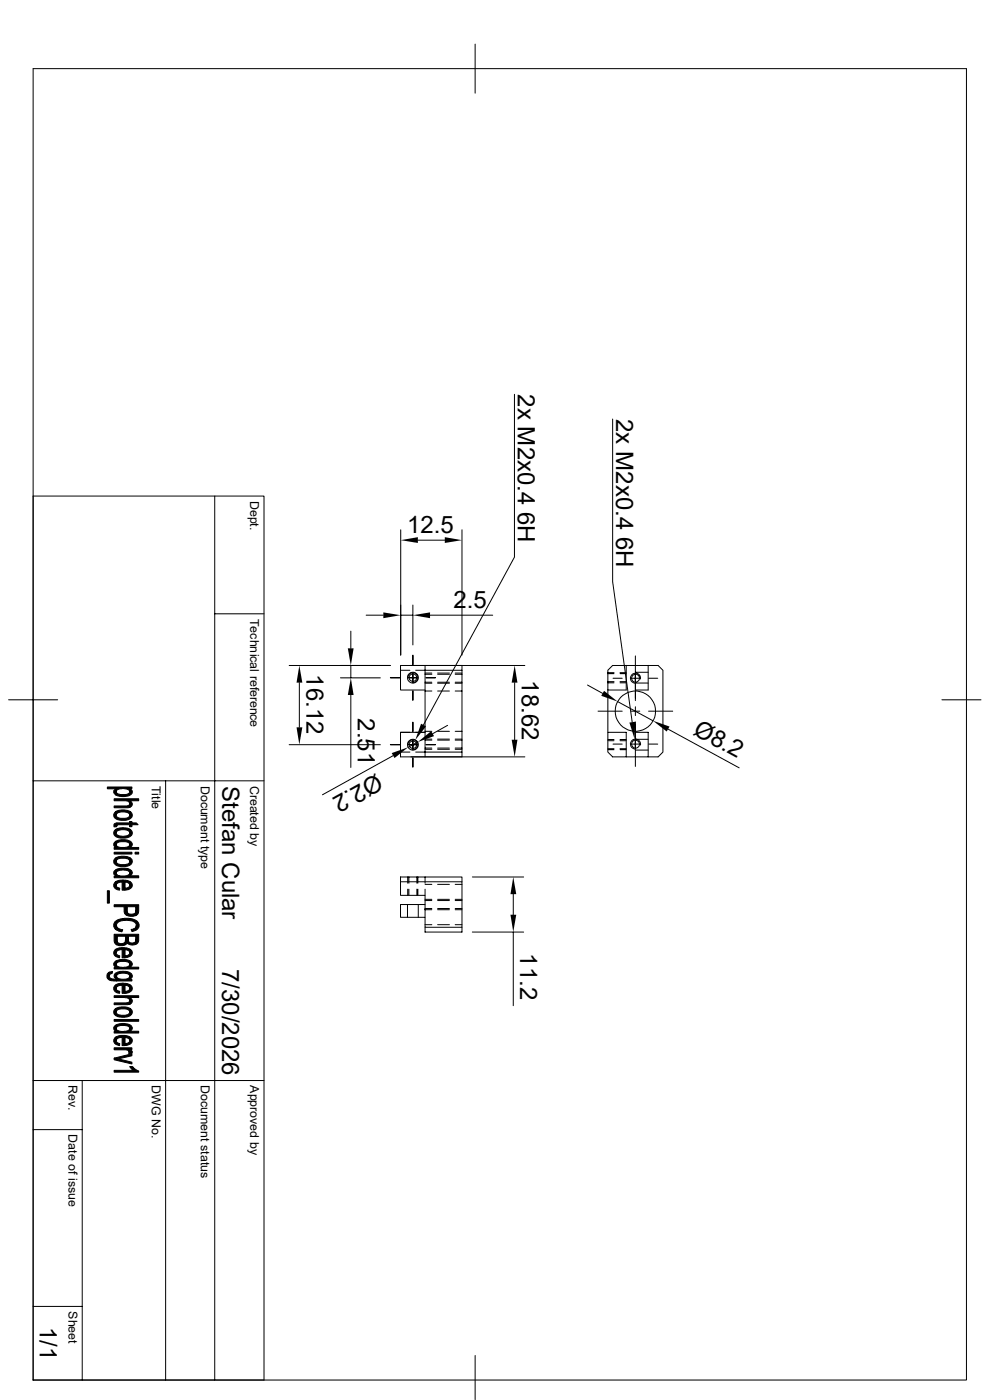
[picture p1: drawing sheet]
<svg xmlns="http://www.w3.org/2000/svg" width="210mm" height="297mm" viewBox="0 0 210 297" stroke-linecap="round" stroke-linejoin="round" font-family="sans-serif">
<g fill="none" stroke="#000" stroke-width=".21">
<path d="M7 14.6h198v278.2h-198zM100.8 9.4v10.4M109.1 83.7v34.5l-19.3 35.6M130 88.9v34.5l4.1 29.8M7 105.2h49v187.6h-49M45.6 105.2v187.6M85 112.4v26.6M88.6 114.6h5.8M98 112.4v26.6M45.6 130.2h10.4M74.4 133.9v3.6M77.7 130.5h3.6"/>
<path d="M85 130.5h2.6M87.6 128.4v8.4M87.6 139v2M91.2 130.5h13.3M134.8 139.1v2M1.8 148.5h10.4M61.3 141.2h21.5M61.3 158h19.4M63.5 144.8v9.5M72.2 143.8h8.5M74.4 141.2v2.6M74.4 147.4v15.4"/>
<path d="M82.8 158h2M82.8 143.8h2M85 159.6h2M85 142.2h2M85 155.4h2M86.5 143.6a1.06 1.06 0 0 1 1.2-.9 1.06 1.06 0 0 1 .9 1.2 1.06 1.06 0 0 1-1.2 .9M86.5 157.8a1.06 1.06 0 0 1 1.2-.8 1.06 1.06 0 0 1 .9 1.2 1.06 1.06 0 0 1-1.2 .8M86.7 143.8h1.8M86.7 158h1.8M87.2 141.2h24.1M87.6 142.8v1.9M87.6 146.6v2"/>
<path d="M87.6 153.2v2M87.6 157.1v1.8M88.2 142.2h9.8v17.4M88.2 155.4h2h-5.2v5.2h13v-1h-9.8M88.6 157.4l-2 1.1M90.2 141.2v19.4M90.2 155.2h1.4M90.2 146.6h1.4M90.2 144.7h1.4M90.2 143h1.4M90.2 158.7h1.4M90.2 157h1.4"/>
<path d="M90.2 144.9h1.4M90.2 142.8h1.4M90.2 159h1.4M90.2 156.8h1.4M90.4 143.8h1.9M90.4 158h2M90.4 143.8h2M92.8 155.2h2.5M92.8 146.6h2.5M92.8 144.7h2.5M92.8 143h2.5M92.8 158.7h2.5"/>
<path d="M92.8 157h2.5M92.8 144.9h2.5M92.8 142.8h2.5M92.8 159h2.5M92.8 156.8h2.5M95 153.9l-3.2 1.8M96.6 155.2h1.4M96.6 146.6h1.4M96.6 144.7h1.4M96.6 143h1.4M96.6 158.7h1.4M96.6 157h1.4"/>
<path d="M96.6 144.9h1.4M96.6 142.8h1.4M96.6 159h1.4M96.6 156.8h1.4M98 142.2v-1h-13v5.2h5.2M109.2 144.8v12.1M124.6 145.3l3.2 1.8M126.9 150.9h5.1M128.9 146.4v9M128.9 142.9h1.4M128.9 144.6h1.4M128.9 157.1h1.4"/>
<path d="M128.9 158.8h1.4M128.9 144.9h1.4M128.9 142.7h1.4M128.9 156.9h1.4M128.9 159h1.4M130 157.9h2M130 143.9h2M131 148.8l7.5 4.1M131.5 142.9h1.3M131.5 144.6h1.3M131.5 157.1h1.3M131.5 158.8h1.3"/>
<path d="M131.5 144.9h1.3M131.5 142.7h1.3M131.5 156.9h1.3M131.5 159h1.3M132.8 141.2h6.8l1 1v17.4l-1 1h-4.8M132.8 141.2h-2.8l-1.1 1v4.2M132.8 141.2v5.2h-3.9M133.9 157.9h1.8M133.9 143.9h1.8M133.9 150.9h1.8M134.8 141.2v5.2h2.7v-5.2M134.8 142.8a1.05 1.05 0 0 1 1 1.3"/>
<path d="M134.8 156.8h2.7M134.8 159.1h2.7M134.8 144.9h2.7M134.8 142.6h2.7M134.8 143v5.6M134.8 149.9v1.9M134.8 153.2v5.6M134.8 142.8a1.07 1.07 0 0 0-1.1 1 1.07 1.07 0 0 0 .9 1.1M134.8 156.8a1.05 1.05 0 0 1 1 1.3M134.8 156.8a1.07 1.07 0 0 0-1.1 1 1.07 1.07 0 0 0 .9 1.1M137.6 157.9h1.9M137.6 143.9h1.9"/>
<path d="M137.6 150.9h5.1M141.7 154.7l15.1 8.2M199.8 148.5h8.3M7 165.7h49M35.1 165.7v127.1M83.4 160.3l-15 8.3M87.2 160.6h24.1M87.6 160.8v2M132.8 160.6h-2.8l-1.1-1v-4.2h3.9v5.2h2M134.8 160.7v1.9M134.8 160.6v-5.2h2.7v5.2M85 187.1v-1h13v1"/>
<path d="M85 187.1h13v9.6h-7.8v-2.1h-5.2v-2.7h5.2v-2h-5.2zM86.4 191.9v2.7M86.5 186.1v1.3M86.5 188.6v1.3M86.7 186.1v1.3M86.7 188.6v1.3M88.4 186.1v1.3M88.4 188.6v1.3M88.6 186.1v1.3M88.6 188.6v1.3M88.7 191.9v2.7M90.2 191.9v1.1"/>
<path d="M90.2 196.7v1h7.8v-1M90.2 186.1v1.3M90.2 188.6v1.3M90.2 193v1.6M90.2 196.2h1.4M90.2 187.6h1.4M90.2 192.7h1.4M90.2 191.1h1.4M90.2 193h1.4M90.2 190.8h1.4M92.8 196.2h2.5M92.8 187.6h2.5"/>
<path d="M92.8 192.7h2.5M92.8 191.1h2.5M92.8 193h2.5M92.8 190.8h2.5M96.6 196.2h1.4M96.6 187.6h1.4M96.6 192.7h1.4M96.6 191.1h1.4M96.6 193h1.4M96.6 190.8h1.4M100.2 197.7h10.9M100.2 186.1h10.9"/>
<path d="M108.9 189.7v4.4M108.9 197.7v15.7M7 239.6h10.4M7 229.2h49M17.4 229.2v63.6M7 277.2h10.4M100.8 287.6v9.3"/>
<circle cx="87.6" cy="143.8" r="1.15"/>
<circle cx="87.6" cy="158" r="1.15"/>
<circle cx="87.6" cy="158" r=".79"/>
<circle cx="87.6" cy="143.8" r=".79"/>
<circle cx="134.8" cy="157.9" r=".85"/>
<circle cx="134.8" cy="150.9" r="4.3"/>
<circle cx="134.8" cy="143.9" r=".84"/>
</g>
<g fill="#000" stroke="#000" stroke-width=".21">
<path d="M24.3 167.5l.3-.2v1.4l-.5-.6v-.3z" fill-rule="evenodd"/>
<path d="M24.3 178.6l.3-.2 .1 1.4-.6-.5z" fill-rule="evenodd"/>
<path d="M24.3 174.8l.5-.2v.8h-.6z" fill-rule="evenodd"/>
<path d="M24.2 171h2.7l.5-.2 .1-.3v.8l-.3 .1h-3z" fill-rule="evenodd"/>
<path d="M24.6 172.1h.1a3.7 3.7 0 0 1 2.8 0v.8a1.12 1.12 0 0 0-1.4-.6 1.14 1.14 0 0 0-1.5 .6z" fill-rule="evenodd"/>
<path d="M24.7 175.9l.5-.2a4 4 0 0 1 2.3 .2v.8a1.3 1.3 0 0 0-1.6-.7l-.9 .2-.4 .5z" fill-rule="evenodd"/>
<path d="M27.5 167.3l.1 .1v.6z" fill-rule="evenodd"/>
<path d="M22.8 167h5.2v.3h-.5v.4a2.32 2.32 0 0 0-2.9 .2v.8v-1.4h-1.8z" fill-rule="evenodd"/>
<path d="M24.6 167.9a1.81 1.81 0 0 0 2.2 .6l.7-.3 .1-.8a.75 .75 0 0 1 .5 .8 .75 .75 0 0 1-.8 .6l-.6 .2a3.5 3.5 0 0 1-2.1-.3z" fill-rule="evenodd"/>
<path d="M27.6 169.9a.73 .73 0 0 1 .5 .7 .73 .73 0 0 1-.6 .7z" fill-rule="evenodd"/>
<path d="M24.4 172.3l.2-.2v.8a1.29 1.29 0 0 0 1.7 .7h.5l.6-.4 .1-1.1a.97 .97 0 0 1 .5 1.1 .97 .97 0 0 1-1 .7l-.1 .1a2.33 2.33 0 0 1-2.8-.9v-.3z" fill-rule="evenodd"/>
<path d="M24.4 176.1l.2-.2v.8a1.67 1.67 0 0 0 2.2 .6l.7-.5v-.9a.97 .97 0 0 1 .5 1.1 .97 .97 0 0 1-1 .7l-.2 .1a2.19 2.19 0 0 1-2.7-.9v-.4z" fill-rule="evenodd"/>
<path d="M24.6 178.4l1.1-.3a2.02 2.02 0 0 1 2.4 1l-.2 .4-.3 .3-.1-.6a1.32 1.32 0 0 0-1.6-.6l-.9 .1-.4 .5z" fill-rule="evenodd"/>
<path d="M24.8 174.6h2.7v-.3h.5v.3h.9l.4 .4h-1.3v.4h-.5v-.4h-2.4h-.3v.2z" fill-rule="evenodd"/>
<path d="M24.2 169.5h5.2v.4h-1.8l-.1 1.4v-.9l-.3-.4-.5-.1h-2.5z" fill-rule="evenodd"/>
<path d="M22.8 189h.4v2.6h-.4z" fill-rule="evenodd"/>
<path d="M24.3 184.7l.3-.2 .1 1.3-.6-.4z" fill-rule="evenodd"/>
<path d="M24.4 187.2l.2-.2v.9l.3 .4 .5 .1v.4a1.01 1.01 0 0 1-1.1-.5 1.01 1.01 0 0 1 .1-1.1z" fill-rule="evenodd"/>
<path d="M24.7 196.3a1.14 1.14 0 0 0 1.3 .9l-.1 .5-1.2-.4z" fill-rule="evenodd"/>
<path d="M24.6 181.9l.7-.2a3.3 3.3 0 0 1 2.2 .2v.9a1.39 1.39 0 0 0-1.8-.7l-.9 .3-.2 .4z" fill-rule="evenodd"/>
<path d="M24.6 187a3.6 3.6 0 0 1 2.9 0v.8l-.2-.5-.8-.1v1.6h-.6v-1.7l-.9 .2-.4 .5z" fill-rule="evenodd"/>
<path d="M24.2 180.8h3.8v.4h-3.8z" fill-rule="evenodd"/>
<path d="M24.4 182.1l.2-.2v.9a1.29 1.29 0 0 0 1.7 .6l.7-.1 .4-.3 .1-1.1a.98 .98 0 0 1 .5 1.2 .98 .98 0 0 1-1.1 .7 2.25 2.25 0 0 1-2.8-.9l.1-.4z" fill-rule="evenodd"/>
<path d="M24.6 184.5a3 3 0 0 1 3.4 .4l.1 .4-.2 .2-.3 .3-.1-.6a1.42 1.42 0 0 0-1.8-.6l-.8 .2-.3 .4z" fill-rule="evenodd"/>
<path d="M26.5 187.2v1.2h.3l.6-.3 .1-1.1a.94 .94 0 0 1 .5 1.1 .94 .94 0 0 1-1 .7h-.5z" fill-rule="evenodd"/>
<path d="M26.9 192.4v.9a1.07 1.07 0 0 0 1.9 .2v-.3v1a2.59 2.59 0 0 1-1.9 0z" fill-rule="evenodd"/>
<path d="M27.8 197.2l.9-.3 .2-.6-.1 1.1-.8 .2z" fill-rule="evenodd"/>
<path d="M24.2 179.8h.5v-.4a2.55 2.55 0 0 0 2.7 0l.1-.2 .1 .6h1.8v.4h-5.2z" fill-rule="evenodd"/>
<path d="M24.2 185.8h.5v-.4a2.33 2.33 0 0 0 2.8 0v-.2l.1 .6h1.8v.4h-5.2z" fill-rule="evenodd"/>
<path d="M24.2 191.9h5.2v1.7l-.6 .6v-1.8h-1.9v1.8l-.5-.4-.1-1.4h-2.1z" fill-rule="evenodd"/>
<path d="M24.2 198.2h5.2v1.6l-.6 .5v-1.7h-1.6l-.1 1.6-.1-.2-.4 .4v-1.8h-1.8v1.8l-.5-.3-.1-.4z" fill-rule="evenodd"/>
<path d="M28.7 180.8h.7v.4h-.7z" fill-rule="evenodd"/>
<path d="M24.4 195.5a4.2 4.2 0 0 1 4.9 .1 1.03 1.03 0 0 1-.4 1.7v-1a1.44 1.44 0 0 0-1.8-1l-.2-.1a2.07 2.07 0 0 0-2.2 1l-.1 1a1.14 1.14 0 0 1-.2-1.7z" fill-rule="evenodd"/>
<path d="M23.2 206.2l.7-.1-.1 .4-.4 .1-.2 .5z" fill-rule="evenodd"/>
<path d="M24.2 216.3h5.2v.4h-5.2z" fill-rule="evenodd"/>
<path d="M24.3 204l.3-.2 .1 1.4-.6-.5z" fill-rule="evenodd"/>
<path d="M24.3 217.6l.3-.2 .1 1.4-.6-.5z" fill-rule="evenodd"/>
<path d="M22.8 206.6l.4-.4v.9a1.16 1.16 0 0 0 1.5 .6v.4a1.77 1.77 0 0 1-2-.8z" fill-rule="evenodd"/>
<path d="M24.3 201.5l.3-.2v1l.3 .3 .5 .2v.4a1.05 1.05 0 0 1-1.1-.5 1.05 1.05 0 0 1 0-1.2z" fill-rule="evenodd"/>
<path d="M24.4 209l.2-.1v.9l.3 .3 .5 .2v.4a1.01 1.01 0 0 1-1.1-.5 1.01 1.01 0 0 1 .1-1.2z" fill-rule="evenodd"/>
<path d="M24.8 198.6v.8a.92 .92 0 0 0 1 .8 .92 .92 0 0 0 .8-.9v1.1l-.1 .1-1.2 .1-.5-.2z" fill-rule="evenodd"/>
<path d="M24.6 201.3h.1a3.7 3.7 0 0 1 2.8 0v.8l-.2-.4-.8-.2v1.7h-.6v-1.7l-.9 .1-.4 .5z" fill-rule="evenodd"/>
<path d="M24.7 208.8h.1a3.4 3.4 0 0 1 2.7 .1v.8v-.3l-.4-.2-.6-.2v1.7h-.6v-1.7l-.9 .2-.4 .5z" fill-rule="evenodd"/>
<path d="M24.2 212.8l2.9-.1 .3-.2 .1-.2v.8h-.4h-2.9z" fill-rule="evenodd"/>
<path d="M24.6 213.9l.8-.2a3.1 3.1 0 0 1 2.1 .2v.8a1.39 1.39 0 0 0-1.8-.7l-.9 .3-.2 .4z" fill-rule="evenodd"/>
<path d="M24.6 220a3.6 3.6 0 0 1 2.9 0v.8l-.2-.5-.8-.2v1.7h-.6v-1.7l-.9 .2-.4 .5z" fill-rule="evenodd"/>
<path d="M27.5 207.1v.7z" fill-rule="evenodd"/>
<path d="M24.7 207.1a1.61 1.61 0 0 0 2.1 .6l.6-.3 .1-.2v.6h.5v.3h-3.3z" fill-rule="evenodd"/>
<path d="M26.5 201.5v1.3h.1l.8-.4 .1-1.1a.94 .94 0 0 1 .5 1.1 .94 .94 0 0 1-1 .7l-.5 .1z" fill-rule="evenodd"/>
<path d="M24.6 203.8l1.1-.2a1.94 1.94 0 0 1 2.4 .9l-.2 .4-.3 .3-.1-.6a1.27 1.27 0 0 0-1.6-.6l-.9 .1-.4 .5z" fill-rule="evenodd"/>
<path d="M24.5 206.5a3.2 3.2 0 0 1 3.4 .2l.1 .6-.4 .4-.1-.6a1.67 1.67 0 0 0-2.1-.6l-.3 .1-.4 .4v1.1v-.4a.72 .72 0 0 1-.2-1.2z" fill-rule="evenodd"/>
<path d="M26.5 209v1.4l.9-.4 .1-1.1a.92 .92 0 0 1 .5 1.1 .92 .92 0 0 1-1 .7h-.5z" fill-rule="evenodd"/>
<path d="M27.6 211.6a.75 .75 0 0 1 .5 .8 .75 .75 0 0 1-.6 .7z" fill-rule="evenodd"/>
<path d="M24.4 214l.2-.1v.8a1.29 1.29 0 0 0 1.7 .7l.7-.1 .4-.3 .1-1.1a.97 .97 0 0 1 .5 1.2 .97 .97 0 0 1-1.1 .6l-.1 .1a2.27 2.27 0 0 1-2.6-.8l-.1-.5z" fill-rule="evenodd"/>
<path d="M24.6 217.4l1.3-.3a1.95 1.95 0 0 1 2.2 1l-.2 .4-.3 .3-.1-.6a1.27 1.27 0 0 0-1.6-.6l-.9 .1-.4 .5z" fill-rule="evenodd"/>
<path d="M27.2 198.6v.7a.78 .78 0 0 0 .8 .8 .78 .78 0 0 0 .8-.8v1.1l-.6 .1-.7-.1-.4-.2z" fill-rule="evenodd"/>
<path d="M24.2 205.2h.5v-.4a2.22 2.22 0 0 0 2.8-.1l.1 .5h1.8v.4h-5.2z" fill-rule="evenodd"/>
<path d="M24.2 211.2h5.2v.4h-1.8l-.1 1.5v-.9l-.2-.4-.9-.2h-2.2z" fill-rule="evenodd"/>
<path d="M24.2 218.8h.5v-.4a2.22 2.22 0 0 0 2.8-.1l.1 .5h1.8v.4h-5.2z" fill-rule="evenodd"/>
<path d="M24.3 220.2l.3-.2v.9l.3 .3 .5 .2v.4a1.05 1.05 0 0 1-1.1-.5 1.05 1.05 0 0 1 0-1.1z" fill-rule="evenodd"/>
<path d="M24.2 222.3h3.8v.4h-.6v.4l-.2-.3-.5-.1h-2.5z" fill-rule="evenodd"/>
<path d="M24.2 224.5l3.8 .8v.4l-3.8-.9z" fill-rule="evenodd"/>
<path d="M24.2 224.5l3.8-.9v.4l-3 .7z" fill-rule="evenodd"/>
<path d="M26.5 220.1v1.3h.1l.8-.3 .1-1.1a.94 .94 0 0 1 .5 1.1 .94 .94 0 0 1-1 .6l-.5 .1z" fill-rule="evenodd"/>
<path d="M27.4 222.7l.3 .1a.43 .43 0 0 1 .4 .3 .43 .43 0 0 1-.2 .5l-.6-.2z" fill-rule="evenodd"/>
<path d="M27.5 226.3h.6l.2 .1v.7z" fill-rule="evenodd"/>
<path d="M24.2 227.1h4.1v-.6l1.1 .7v.3h-5.2z" fill-rule="evenodd"/>
</g>
<g fill="#000">
<path d="M85 114.6l3.6-.6v1.2zM94.4 114l3.6 .6-3.6 .6zM73.8 137.5h1.2l-.6 3.7zM81.3 129.9l3.7 .6-3.7 .6zM87.6 130.5l3.6-.6v1.2zM63.5 141.2l.6 3.6h-1.2zM62.9 154.3h1.2l-.6 3.7zM74.4 143.8l.6 3.6h-1.2zM89.3 153.5l1.1 .6-2.3 2.9zM88.6 157.4l2.9-2.3 .6 1.1zM109.2 141.2l.6 3.6h-1.3zM108.5 156.9h1.3l-.6 3.7z"/>
<path d="M128.1 146.6l2.9 2.2-3.4-1.2zM133.5 153.3l1.2-.2-.1 3.7zM138.5 152.9l3.5 1.2-.6 1.1zM83.1 159.8l3.5-1.3-2.9 2.3zM108.9 186.1l.6 3.6h-1.2zM108.3 194.1h1.2l-.6 3.6z"/>
</g>
<g font-size="5.1">
<text x="109.9" y="83.7" transform="rotate(90 109.9 83.7)">2x M2x0.4 6H</text>
<text x="130.7" y="88.9" transform="rotate(90 130.7 88.9)">2x M2x0.4 6H</text>
<text x="86.4" y="113.1">12.5</text>
<text x="96.2" y="129">2.5</text>
<text x="65" y="143" transform="rotate(90 65 143)">16.12</text>
<text x="110.7" y="144.4" transform="rotate(90 110.7 144.4)">18.62</text>
<text x="75.9" y="152.4" transform="rotate(90 75.9 152.4)">2.51</text>
<text x="146.8" y="155.6" transform="rotate(29 146.8 155.6)">Ø8.2</text>
<text x="47.1" y="166.7" transform="rotate(90 47.1 166.7)">Stefan Cular</text>
<text x="79.9" y="164.1" transform="rotate(151 79.9 164.1)">Ø2.2</text>
<text x="110.4" y="202.3" transform="rotate(90 110.4 202.3)">11.2</text>
<text x="47.1" y="205.5" transform="rotate(90 47.1 205.5)">7/30/2026</text>
<text x="8.4" y="281.4" transform="rotate(90 8.4 281.4)">1/1</text>
</g>
<g font-size="2.6">
<text x="53.1" y="106.3" transform="rotate(90 53.1 106.3)">Dept.</text>
<text x="53.1" y="131.3" transform="rotate(90 53.1 131.3)">Technical reference</text>
<text x="32.2" y="166.7" transform="rotate(90 32.2 166.7)">Title</text>
<text x="42.6" y="166.7" transform="rotate(90 42.6 166.7)">Document type</text>
<text x="53.1" y="166.7" transform="rotate(90 53.1 166.7)">Created by</text>
<text x="14.5" y="230.2" transform="rotate(90 14.5 230.2)">Rev.</text>
<text x="32.2" y="230.2" transform="rotate(90 32.2 230.2)">DWG No.</text>
<text x="42.6" y="230.2" transform="rotate(90 42.6 230.2)">Document status</text>
<text x="53.1" y="230.2" transform="rotate(90 53.1 230.2)">Approved by</text>
<text x="14.5" y="240.7" transform="rotate(90 14.5 240.7)">Date of issue</text>
<text x="14.5" y="278.2" transform="rotate(90 14.5 278.2)">Sheet</text>
</g>
</svg>
